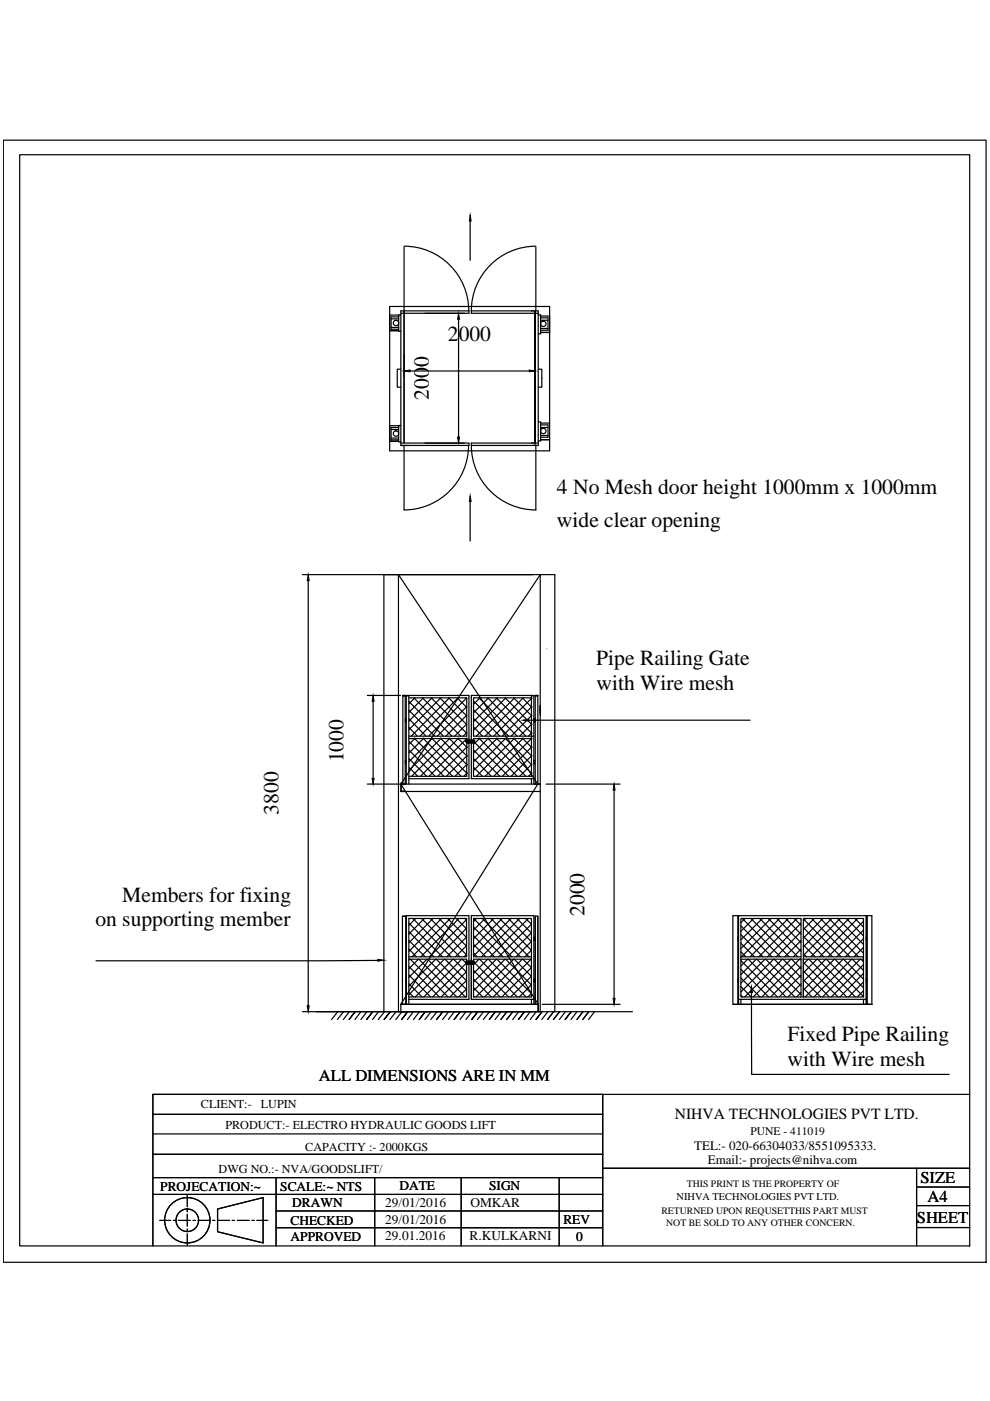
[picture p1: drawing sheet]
<svg xmlns="http://www.w3.org/2000/svg" width="210mm" height="297mm" viewBox="0 0 210 297" stroke-linecap="round" stroke-linejoin="round" font-family="sans-serif">
<!-- layer: 0 -->
<g fill="none" stroke="#000" stroke-width=".25">
<path d="M.7 29.7h208.4v237.9h-208.4zM4.2 32.8h201.4v231.4h-201.4zM85.7 52.4v41.5M85.7 52.2a13.7 13.7 0 0 1 13.7 13.7M99.7 46.9v8.3M113.6 52.4v13.5M113.6 52.2a13.7 13.7 0 0 0-13.7 13.7M82.6 70.1h1.9h-1.9M82.6 66.8h1.9v.4h-1.6v2.6h1.6M82.6 65h33.9v30.6h-33.9zM82.9 67.6h1.6M82.9 69.4h1.6"/>
<path d="M85 66.4h14.4v-.5h-14.4v28.5h14.4v-.5h-14.4M85 78.3h-.8v3.8h.8M85 66.8h-.5v3.4h.5M86.9 78.7h25.3M97.2 67.7v25M113.4 72.6v7.3M114.1 78.3h.8v3.8h-.8M114.1 66.8h.5v4h-.5M114.1 66.4h-14.2v-.5h14.2v28.5h-14.2v-.5h14.2M114.6 66.8v.4M114.6 67h1.9v3.5M114.6 67.4h1.6v2.6h-1.6"/>
<path d="M114.6 67.9h1.6M114.6 69.6h1.6M116.5 70.5h-1.9h1.9M82.6 93.6h1.9h-1.9M82.6 90.3h1.9v.3h-1.6v2.7h1.6M82.9 91.1h1.6M82.9 92.9h1.6M85 90.2h-.5v3.5h.5M85 94.4h1.7M99.3 94.4a13.7 13.7 0 0 1-13.7 13.7l.1-13.5M99.9 94.4a13.7 13.7 0 0 0 13.7 13.7M113.4 93.8v-27.9v28.5"/>
<path d="M113.6 94.6v13.5M114.1 89.5h.5v4h-.5M114.6 89.5v.4M114.6 90.1h1.6v2.6h-1.6M114.6 89.7h1.9M114.6 90.6h1.6M114.6 92.3h1.6M116.5 93.2h-1.9h1.9M99.7 106.3v8.4M64.1 121.8h53.5v92.7M65.3 123.1v90.1M81.4 121.8v92.7"/>
<path d="M77.9 147.4h7M79.1 148.7v16.3M85.4 147.5h.5M85.9 153.1h.2M85.9 152.9h.2M85.9 152.7h.2M85.9 152.5h.2M85.9 152.4h.2M86.1 147.5h.6M86.7 148l12.3 .1M86.7 156.6h12.3v8h-12.3M86.7 154.2l1.8 1.9"/>
<path d="M86.7 152.4l3.6 3.7M86.7 150.6l5.5 5.5M86.7 148.7l7.3 7.4M86.7 147.4v18.8M86.8 159.1l5.5 5.5M86.8 157.3l7.3 7.3M87.7 148l8.1 8.1M87.8 156.5l8.2 8.1M88 148l-1.3 1.2M88 156.5l-1.2 1.2M89.6 148l8.1 8.1M89.7 156.5l8.1 8.1"/>
<path d="M89.8 148l-3.1 3M89.9 156.5l-3.1 3.1M91.4 148l7.6 7.5M91.5 156.5l7.5 7.5M91.6 148l-4.9 4.9M91.7 156.5l-4.9 4.9M93.2 148l5.8 5.6M93.4 156.5l5.6 5.7M93.5 148l-6.8 6.7M93.5 156.5l-6.7 6.8M95.1 148l3.9 3.8M95.2 156.5l3.8 3.8"/>
<path d="M95.3 148l-8.1 8.1M95.4 156.5l-8.1 8.1M96.9 148l2.1 2M97.1 156.5l1.9 2M97.1 148l-8.1 8.1M97.2 156.5l-8.1 8.1M98.7 148l.3 .1v8h-12.3M98.9 156.5l.1 .2M98.9 148l-8 8.1M99 149.8l-6.3 6.3M99 151.6l-4.5 4.5M99 153.5l-2.6 2.6"/>
<path d="M99 155.3l-.8 .8M99 157.6h1.4M99 156.5l-8 8.1M99 158.3l-6.2 6.3M99.3 147.4h-13.2v18.8M99.3 147.4l.1 17.7h-12.7M100 147.4l-.1 17.7h13.3v-17.7h-13.2M100.4 148.1v8h12.8M100.5 154.2l1.8 1.9M100.5 152.4l3.7 3.7M100.5 150.6l5.5 5.5M100.5 148.7l7.4 7.4"/>
<path d="M100.5 159.1l5.5 5.5M100.5 157.3l7.4 7.3M101.5 148l8.2 8.1M101.5 156.5l8.2 8.1M101.8 148l-1.3 1.2M101.8 156.5l-1.3 1.2M103.4 148l8.1 8.1M103.4 156.5l8.1 8.1M103.6 148l-3.1 3M103.6 156.5l-3.1 3.1M105.2 148l7.6 7.5M105.2 156.5l7.6 7.5"/>
<path d="M105.4 148l-4.9 4.9M105.4 156.5l-4.9 4.9M107.1 148l5.7 5.6M107.1 156.5l5.7 5.7M107.3 148l-6.8 6.7M107.3 156.5l-6.8 6.8M108.9 148l3.9 3.8M108.9 156.5l3.9 3.8M109.1 148l-8.1 8.1M109.1 156.5l-8.1 8.1M110.7 148l2.1 2M110.7 156.5l2.1 2"/>
<path d="M110.9 148l-8 8.1M110.9 156.5l-8 8.1M112.1 152.7h46.9M112.6 148l.2 .1M112.6 156.5l.2 .2M112.7 148l-12.3 .1M112.7 147.5h.5M112.7 147.4v17.2h-12.3v-8h12.3M112.8 148l-8.1 8.1M112.8 149.8l-6.3 6.3M112.8 151.6l-4.4 4.5M112.8 153.5l-2.6 2.6"/>
<path d="M112.8 155.3l-.8 .8M112.8 156.5l-8.1 8.1M112.8 158.3l-6.3 6.3M113.2 153.1h.3M113.2 152.9h.3M113.2 152.7h.3M113.2 152.5h.3M113.2 152.4h.3M113.5 147.5h.5M114.5 151.1v-1.5v64.9M114.5 151.7v-29.9l-29.5 44.4 29.1 46.7M77.9 166.2h7"/>
<path d="M85.1 166.4v1.2M85.1 167.6l.1 .1M85.2 167.7l.6 .1M85.4 165.9h-.3v.3M85.4 166.2v-18.8h.5v18.8M85.8 166.3l-.7 .1M85.8 167.7l.1 .1M85.9 166.2l-.1 .1M85.9 162h.2M85.9 161.8h.2M85.9 161.5h.2M85.9 161.4h.2"/>
<path d="M85.9 161.2h.2M86.8 162.8l1.8 1.8M86.8 160.9l3.7 3.7M99 160.2l-4.4 4.4M99 162l-2.5 2.6M99 163.9l-.7 .7M100.5 162.8l1.8 1.8M100.5 160.9l3.7 3.7M112.7 165.1v1.1M112.8 160.2l-4.4 4.4M112.8 162l-2.6 2.6M112.8 163.9l-.8 .7"/>
<path d="M113.2 162h.2M113.2 161.8h.2M113.2 161.5h.2M113.2 161.4h.2M113.2 161.2h.2M113.2 165.1v1.1M113.5 166.2v-18.8h.5v18.8M114.5 166.2h-29.5v1.6h29.5M115.8 166.2h15.7M130.2 167.5v44.2M85.3 194.3v18.6M85.9 194.3h-.6h.7v18.6"/>
<path d="M86 199.4h.1M86 199.2h.1M86 199h.1M86 198.8h.1M86 198.7h.1M86.7 199.4l3.5 3.5M86.7 197.5l5.3 5.4M86.7 195.7l7.1 7.2M87.5 194.7l8.2 8.2M88.1 194.7l-1.4 1.5M89.4 194.7l8.1 8.2M90 194.7l-3.3 3.3"/>
<path d="M91.2 194.7l7.7 7.7M91.8 194.7l-5.1 5.2M93.1 194.7l5.8 5.9M93.6 194.7l-6.9 7M94.9 194.7l4 4.1M95.5 194.7l-8.1 8.2M96.7 194.7l2.2 2.2M97.3 194.7l-8.1 8.2M98.6 194.7l.3 .4M98.9 195l-7.9 7.9M98.9 196.8l-6 6.1M98.9 198.7l-4.2 4.2"/>
<path d="M98.9 194.9v7.8M99 194.8l-12.3-.1v18.2M99.3 194.1h-13.2v18.8M99.3 194.1l.1 17.8h-12.7M100 194.1h13.2v17.8h-13.3M100 194.1l-.1 17.8M100.4 198.4l4.4 4.5M100.4 196.6l6.3 6.3M100.4 194.7l8.1 8.2M101 194.7l-.6 .7M102.3 194.7l8 8.2M102.9 194.7l-2.5 2.5"/>
<path d="M104.1 194.7l8.1 8.2M104.7 194.7l-4.3 4.3M105.9 194.7l6.8 6.8-1.4 1.4M106.5 194.7l-6.1 6.2M107.8 194.7l4.9 4.9-3.3 3.3M108.4 194.7l-8 8M109.6 194.7l3.1 3.1M110.2 194.7l-8.1 8.2M111.4 194.7l1.3 1.3-7 6.9M112 194.7l-8.1 8.2M112.6 194.7l-12.2 .1v8.1h12.3M112.6 194.7l.1 16.7h-12.2"/>
<path d="M112.7 197.8l-5.1 5.1M113.2 199.4h.3M113.2 199.2h.3M113.2 199h.3M113.2 198.8h.3M113.2 198.7h.3M156.4 199.2h.2M156.4 199h.2M156.4 198.8h.2M156.4 198.7h.2M156.5 199.4h.1M156.6 194.2v18.7"/>
<path d="M156.7 194.1h26.8M156.7 194.1l-.1 .1M157.1 200l2.9 2.9M157.1 198.2l4.7 4.7M157.1 196.3l6.5 6.6M157.4 194.7l8.1 8.2M158 194.7l-.9 .9M159.2 194.7l8.1 8.2M159.8 194.7l-2.7 2.7M161.1 194.7l8 8.2M161.7 194.7l-4.6 4.6M162.9 194.7l6.9 7"/>
<path d="M163.5 194.7l-6.4 6.4M164.7 194.7l5.1 5.2M165.3 194.7l-8.1 8.2M166.6 194.7l3.2 3.3M167.2 194.7l-8.2 8.2M168.4 194.7l1.4 1.5M169 194.7l-8.1 8.2M169.7 194.7h-12.5l-.1 .2 .1 16.4 25.8 .1M169.8 194.7l.1 .1M169.8 194.9v16.5M169.8 195.7l-7.1 7.2M169.8 197.6l-5.2 5.3"/>
<path d="M169.8 199.4l-3.4 3.5M170.3 198.5l4.4 4.4M170.3 196.7l6.2 6.2M170.3 194.9l8 8M170.3 194.9v16.5M170.8 194.7l-.5 .5M172.1 194.7l8.1 8.2M172.7 194.7l-2.4 2.4M173.9 194.7l8.1 8.2M174.5 194.7l-4.2 4.2M175.8 194.7l7.3 7.4M176.3 194.7l-6 6"/>
<path d="M177.6 194.7l5.5 5.5M178.2 194.7l-7.9 7.9M179.4 194.7l3.7 3.7M180 194.7l-8.1 8.2M181.3 194.7l1.8 1.9M181.8 194.7l-8 8.2M183 194.7l-12.6 .1M183 194.7l.1 .1M183.1 195.3l-7.5 7.6M183.1 197.2l-5.7 5.7M183.1 199l-3.8 3.9M183.1 194.9v16.4l-7.9-7.9"/>
<path d="M183.5 194.1l.1 18.8M183.6 199.4h.2M183.6 199.2h.2M183.6 199h.2M183.6 198.8h.2M183.6 198.7h.2M64.1 214.5h70M71.6 214.5l-1.3 1.7M72.8 214.5l-1.3 1.7M74 216.2l1.3-1.7-1.3 1.7M74.1 214.5l-1.3 1.7M76.5 214.5l-1.2 1.7"/>
<path d="M77.8 216.2l1.2-1.7-1.2 1.7M77.8 214.5l-1.3 1.7M80.1 203.6l-59.8 .1M80.2 214.5l-1.2 1.7M81.4 216.2l1.3-1.7-1.3 1.7M81.5 214.5l-1.3 1.7M84 214.5l-1.3 1.7M85.2 216.2l1.2-1.7-1.2 1.7M85.2 214.5l-1.3 1.7M85.8 212.9h-.8v1.6M86 212.8h.1M86 208.3h.1"/>
<path d="M86 208.1h.1M86 207.9h.1M86 207.7h.1M86 207.5h.1M86.7 210.4l1 1M86.7 208.6l2.8 2.8M86.7 206.7l4.6 4.7M86.7 204.9l6.5 6.5M86.7 201.2l1.6 1.7M86.7 202.9h12.1M86.7 203.4h12.1M86.9 203.4l-.2 .1"/>
<path d="M87 203.4l8 8M87.7 214.5l-1.3 1.7M88.7 203.4l-2 2M88.8 203.4l8 8M88.9 216.2l1.3-1.7-1.3 1.7M88.9 214.5l-1.2 1.7M90.5 203.4l-3.8 3.8M90.7 203.4l8 8M91.4 214.5l-1.3 1.7M92.4 203.4l-5.7 5.7M92.5 203.4l6.4 6.4M92.6 216.2l1.3-1.7-1.3 1.7"/>
<path d="M92.7 214.5l-1.4 1.7M94.2 203.4l-7.5 7.5M94.3 203.4l4.6 4.5M95.1 214.5l-1.3 1.7M96 203.4l-8 8M96.2 203.4l2.7 2.7M96.3 216.2l1.3-1.7-1.3 1.7M96.3 214.5l-1.2 1.7M97.9 203.4l-8 8M98 203.4l.9 .9M98.8 214.5l-1.3 1.7M98.9 203.3l.1 .1"/>
<path d="M98.9 200.5l-2.4 2.4M98.9 202.3l-.5 .6M98.9 204.2l-7.2 7.2M98.9 206l-5.4 5.4M98.9 207.9l-3.5 3.5M98.9 209.7l-1.7 1.7M98.9 203.5v7.8M99 204.5h1.4M99 202.7l-.1 .1M99 211.3l-12.3 .1M99.9 203.3v8.6M100 216.2l1.3-1.7-1.3 1.7"/>
<path d="M100.1 214.5l-1.3 1.7M100.4 211.2l.1 .2M100.4 209.4l1.9 2M100.4 207.6l3.8 3.8M100.4 205.7l5.6 5.7M100.4 203.9l7.5 7.5M100.4 202.1l.8 .8M100.4 200.2l2.6 2.7M101.5 203.4l-1.1 1.2M101.7 203.4l8 8M102.5 214.5l-1.3 1.7M103.4 203.4l-3 3"/>
<path d="M103.5 203.4l8 8M103.7 216.2l1.3-1.7-1.3 1.7M103.8 214.5l-1.3 1.7M105.2 203.4l-4.8 4.8M105.4 203.4l7.3 7.3-.8 .7M106.2 214.5l-1.2 1.7M107.1 203.4l-6.7 6.7M107.2 203.4l5.5 5.4M107.5 214.5l-1.3 1.7M108.7 214.5l-1.3 1.7M108.9 203.4l-8 8M109 203.4l3.7 3.6-4.4 4.4"/>
<path d="M109.9 216.2l1.3-1.7-1.3 1.7M110 214.5l-1.3 1.7M110.7 203.4l-8 8M110.9 203.4l1.8 1.7-6.3 6.3M112.4 214.5l-1.2 1.7M112.6 203.4l-8 8M112.7 203.4h-12.3l.1 8M112.7 208.8l-2.6 2.6M112.7 211.9v1M113.2 208.3h.3M113.2 208.1h.3M113.2 207.9h.3"/>
<path d="M113.2 207.7h.3M113.2 207.5h.3M113.2 211.9v1M113.3 212.9h.8v1.6h-29.1h.8M113.5 212.9v-18.7h.5v18.7M113.7 216.2l1.2-1.7-1.2 1.7M113.7 214.5l-1.3 1.7M114.1 212.9h-29.1l29-46.7-29.5-44.4v92.7M114.1 212.9v1.6M115 212.9h16.5M116.1 214.5l-1.2 1.7M117.4 214.5l-1.3 1.7"/>
<path d="M118.6 214.5l-1.3 1.7M119.8 216.2l1.3-1.7-1.3 1.7M119.9 214.5l-1.3 1.7M122.3 214.5l-1.2 1.7M123.6 214.5l-1.3 1.7M124.8 214.5l-1.2 1.7M126.1 214.5l-1.3 1.7M156.4 212.9v-18.8h-1v18.8h29.5M156.4 208.3h.2M156.4 208.1h.2M156.4 207.9h.2M156.4 207.7h.2"/>
<path d="M156.4 207.5h.2M157.1 202.9h12.7M157.1 203.4h12.7M157.1 211l.4 .4M157.1 209.2l2.2 2.2M157.1 207.3l4 4.1M157.1 205.5l5.9 5.9M157.1 203.7l7.7 7.7M157.1 201.8l1 1.1M157.1 211.9v1M158.5 203.4l-1.4 1.4M158.7 203.4l8 8"/>
<path d="M159.3 210.4l.1 17.4h41.8M160.3 203.4l-3.2 3.2M160.5 203.4l8 8M162.2 203.4l-5.1 5M162.3 203.4l7.5 7.5M164 203.4l-6.9 6.9M164.2 203.4l5.6 5.6M165.9 203.4l-8 8M166 203.4l3.8 3.8M167.7 203.4l-8 8M167.8 203.4l2 2M169.5 203.4l-8 8"/>
<path d="M169.7 203.4l.1 .1M169.8 201.3l-1.6 1.6M169.8 204.9l-6.4 6.5M169.8 206.8l-4.6 4.6M169.8 208.6l-2.7 2.8M169.8 210.4l-.9 1M170.3 202.9h12.8M170.3 203.4h12.8M170.3 209.6l1.9 1.8M170.3 207.7l3.7 3.7M170.3 205.9l5.5 5.5M170.3 204l7.4 7.4"/>
<path d="M170.3 202.2l.7 .7M170.3 200.4l2.5 2.5M171.4 203.4l-1.1 1M171.5 203.4l8 8M173.2 203.4l-2.9 2.8M173.3 203.4l8 8M175.1 203.4l-4.8 4.7M176.9 203.4l-6.6 6.5M177 203.4l6.1 6M178.8 203.4l-8.1 8M178.8 203.4l4.3 4.2M180.6 203.4l-8 8"/>
<path d="M180.7 203.4l2.4 2.3M182.4 203.4l-8 8M182.5 203.4l.6 .5M183.1 200.9l-2 2M183.1 202.7l-.1 .2M183.1 204.5l-6.8 6.9M183.1 206.4l-5 5M183.1 208.2l-3.2 3.2M183.1 210.1l-1.3 1.3M183.1 211.9v1M183.1 211.3l-.1 .1M183.6 211.8l-27 .1"/>
<path d="M183.6 208.3h.2M183.6 208.1h.2M183.6 207.9h.2M183.6 207.7h.2M183.6 207.5h.2M183.8 212.9v-18.8h1.1v18.8M32.4 236.3h95.4M127.8 232h77.8M32.4 253.2h95.4M32.4 249.7h95.4M32.4 244.7h95.4M32.4 240.4h95.4"/>
<path d="M46.1 256.3l9.7-2.4v9.6l-9.7-2.3zM58.5 249.7v14.5M58.5 256.8h69.3M79.4 249.7v14.5M97.8 249.7v14.5M118.6 249.7v14.5M127.8 247.7h77.8M194.3 247.7v16.5M194.3 255.6h11.3M194.3 251.7h11.3M32.4 264.2v-32.2h95.4v32.2M58.5 260.3h69.3"/>
<path d="M194.3 260.3h11.3"/>
<circle cx="84" cy="68.5" r=".57"/>
<circle cx="115.2" cy="68.6" r=".57"/>
<circle cx="84" cy="91.9" r=".57"/>
<circle cx="115.2" cy="91.4" r=".57"/>
<circle cx="39.7" cy="258.7" r="2.39"/>
<circle cx="39.7" cy="258.7" r="4.8"/>
</g>
<path d="M115.9 137.5l.1 .1" fill="none" stroke="#0ff" stroke-width=".25"/>
<!-- layer: CENTER -->
<g fill="none" stroke="#000" stroke-width=".21">
<path d="M33.9 258.7h2.3M36.7 258.7h.6M37.8 258.7h2.6M39.7 253.4v2.5M39.7 256.4v.5M39.7 257.4v2.6M40.9 258.7h.5M41.9 258.7h2.7M45.1 258.7h.5M46.1 258.7h2.6M49.2 258.7h.5M50.3 258.7h2.6"/>
<path d="M53.4 258.7h.5M54.4 258.7h2.4M39.7 260.6v.5M39.7 261.6v2.4"/>
</g>
<!-- layer: 0 -->
<path d="M99 157.1h1.4M99 204h1.4" fill="none" stroke="#000" stroke-width=".8"/>
<g fill="#000" stroke="#000" stroke-width=".21">
<path d="M99.7 45.6l.2 1.3h-.4zM85.7 78.7l1.2-.3v.4zM97.2 66.4l.2 1.3h-.4zM112.2 78.4l1.2 .3-1.2 .1zM97 92.7h.4l-.2 1.2zM99.7 105.1l.2 1.2h-.4zM65.3 121.8l.3 1.3h-.5zM79.1 147.4l.2 1.3h-.4zM110.9 152.7l1.2-.2v.4zM78.9 165h.4l-.2 1.2zM130.2 166.2l.2 1.3h-.4zM65.1 213.2h.5l-.3 1.3z"/>
<path d="M80.1 203.4l1.3 .2-1.3 .2zM130 211.7h.4l-.2 1.2zM159.3 209.2l.2 1.2h-.4z"/>
</g>
<g font-size="4.6">
<text x="95" y="72.3">2000</text>
<text x="90.9" y="84.8" transform="rotate(-90 90.9 84.8)">2000</text>
<text x="118.1" y="104.8">4 No Mesh door height 1000mm x 1000mm</text>
<text x="118.1" y="111.8">wide clear opening</text>
<text x="126.4" y="141.1">Pipe Railing Gate</text>
<text x="126.5" y="146.3">with Wire mesh</text>
<text x="72.8" y="161.6" transform="rotate(-90 72.8 161.6)">1000</text>
<text x="59.1" y="172.8" transform="rotate(-90 59.1 172.8)">3800</text>
<text x="25.9" y="191.2">Members for fixing</text>
<text x="20.2" y="196.4">on supporting member</text>
<text x="123.9" y="194.2" transform="rotate(-90 123.9 194.2)">2000</text>
<text x="166.9" y="220.7">Fixed Pipe Railing</text>
<text x="167" y="225.9">with Wire mesh</text>
</g>
<g font-size="3.5">
<text x="67.6" y="229.2">ALL DIMENSIONS ARE IN MM</text>
<text x="195.1" y="250.9">SIZE</text>
<text x="196.7" y="254.9">A4</text>
<text x="194.4" y="259.3">SHEET</text>
</g>
<text font-size="3.3" x="143.1" y="237.2">NIHVA TECHNOLOGIES PVT LTD.</text>
<g font-size="2.8">
<text x="147.2" y="243.9">TEL:- 020-66304033/8551095333.</text>
<text x="150.1" y="246.8">Email:- projects@nihva.com</text>
<text x="34" y="252.6">PROJECATION:~</text>
<text x="59.4" y="252.4">SCALE:~ NTS</text>
<text x="62" y="255.9">DRAWN</text>
<text x="81.7" y="255.9">29/01/2016</text>
<text x="84.7" y="252.3">DATE</text>
<text x="99.7" y="255.9">OMKAR</text>
<text x="103.7" y="252.3">SIGN</text>
<text x="61.6" y="259.8">CHECKED</text>
<text x="61.6" y="263">APPROVED</text>
<text x="81.7" y="259.6">29/01/2016</text>
<text x="81.7" y="262.9">29.01.2016</text>
<text x="99.6" y="262.9">R.KULKARNI</text>
<text x="119.5" y="259.5">REV</text>
<text x="122.2" y="263.1">0</text>
</g>
<g font-size="2.6">
<text x="42.6" y="235">CLIENT:-</text>
<text x="47.8" y="239.3">PRODUCT:- ELECTRO HYDRAULIC GOODS LIFT</text>
<text x="55.3" y="235">LUPIN</text>
<text x="64.7" y="244">CAPACITY :- 2000KGS</text>
<text x="46.3" y="248.6">DWG NO.:- NVA/GOODSLIFT/</text>
</g>
<text font-size="2.5" x="159.1" y="240.6">PUNE - 411019</text>
<text font-size="2.2" x="143.5" y="254.4">NIHVA TECHNOLOGIES PVT LTD.</text>
<g font-size="2.1">
<text x="145.6" y="251.6">THIS PRINT IS THE PROPERTY OF</text>
<text x="140.2" y="257.4">RETURNED UPON REQUSETTHIS PART MUST</text>
<text x="141.3" y="260">NOT BE SOLD TO ANY OTHER CONCERN.</text>
</g>
</svg>
